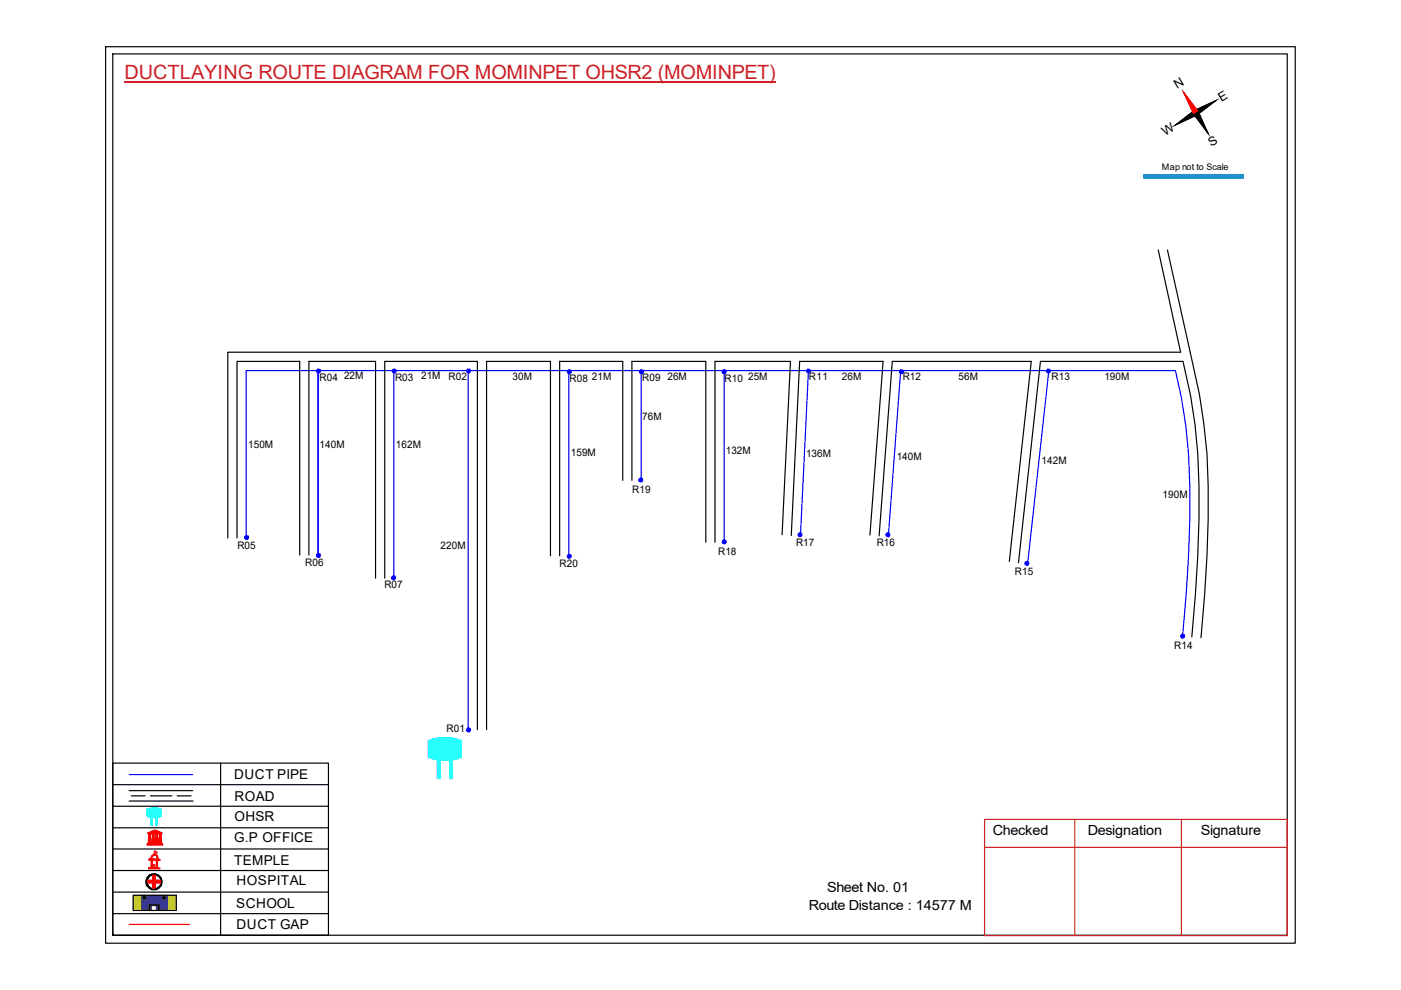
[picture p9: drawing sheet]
<svg xmlns="http://www.w3.org/2000/svg" width="297mm" height="210mm" viewBox="0 0 297 210" stroke-linecap="round" stroke-linejoin="round" font-family="sans-serif">
<path d="M22.4 9.9h252.2v190.1h-252.2zM23.9 11.4h249v186.9h-249zM251 19.6l5.1 8.6M23.9 197.8v.5" fill="none" stroke="#000" stroke-width=".25"/>
<path d="M208.7 173.7h64.2v24.7h-64.2zM208.7 179.7h64.2M227.9 173.7v24.7M250.5 173.7v24.7" fill="none" stroke="#cd2027" stroke-width=".25"/>
<path d="M26.4 17.4h138.1" fill="none" stroke="#cd2027" stroke-width=".34"/>
<path d="M249.2 26.5l4-3 .6 .9zM253.2 23.5l4.6-2.2-4 3.1z" fill="#000"/>
<path d="M249.2 26.5l4-3 .6 .9zM253.2 23.5l4.6-2.2-4 3.1z" fill="none" stroke="#000" stroke-width=".21"/>
<path d="M251 19.6l3 4-.9 .6z" fill="#f00"/>
<path d="M251 19.6l3 4-.9 .6z" fill="none" stroke="#f00" stroke-width=".21"/>
<path d="M253.1 24.2l.9-.6 2.1 4.6zM249.2 26.5l4-3 .6 .9zM253.2 23.5l4.6-2.2-4 3.1z" fill="#000"/>
<path d="M249.2 26.5l4-3 .6 .9zM253.1 24.2l.9-.6 2.1 4.6zM253.2 23.5l4.6-2.2-4 3.1z" fill="none" stroke="#000" stroke-width=".21"/>
<path d="M251 19.6l5.1 8.6" fill="none" stroke="#000" stroke-width=".25"/>
<path d="M251 19.6l3 4-.9 .6z" fill="#f00"/>
<path d="M251 19.6l3 4-.9 .6z" fill="none" stroke="#f00" stroke-width=".21"/>
<path d="M253.1 24.2l.9-.6 2.1 4.6z" fill="#000"/>
<path d="M253.1 24.2l.9-.6 2.1 4.6z" fill="none" stroke="#000" stroke-width=".21"/>
<path d="M251 19.6l2.5 4.4" fill="none" stroke="#f00" stroke-width=".25"/>
<path d="M253.5 24l2.6 4.2" fill="none" stroke="#000" stroke-width=".25"/>
<path d="M242.5 37h21.1v.8h-21.1z" fill-rule="evenodd" fill="#0093dd"/>
<path d="M242.5 37h21.1v.8h-21.1z" fill="none" stroke="#0093dd" stroke-width=".21"/>
<path d="M242.5 37.1l21.1-.1v.7l-21.1 .1z" fill="none" stroke="#0093dd" stroke-width=".25"/>
<path d="M23.9 166.4h45.7M23.9 170.9h45.7M23.9 175.5h45.7M27.4 167.6h13.4M27.4 169.8h13.5M46.8 161.8v36.5M23.9 189.1h45.7M23.9 193.7h45.7M23.9 180h45.7M23.9 184.6h45.7" fill="none" stroke="#000" stroke-width=".25"/>
<path d="M33.1 173.2h.3v1.8h-.3z" fill-rule="evenodd" fill="#0ffffc"/>
<path d="M33.1 173.2h.3v1.8h-.3z" fill="none" stroke="#0ffffc" stroke-width=".21"/>
<path d="M32 173.2h.3v1.8h-.3z" fill-rule="evenodd" fill="#0ffffc"/>
<path d="M31.2 171.6l1.5-.3 1.5 .3v1.5l-1.5 .3-1.5-.3zM32 173.2h.3v1.8h-.3z" fill="none" stroke="#0ffffc" stroke-width=".21"/>
<path d="M31.2 171.5a3.9 3.9 0 0 1 3 0l-.1 1.6a3.8 3.8 0 0 1-2.9 0z" fill-rule="evenodd" fill="#0ffffc"/>
<path d="M31.2 171.5a3.9 3.9 0 0 1 3 0l-.1 1.6a3.8 3.8 0 0 1-2.9 0z" fill="none" stroke="#0ffffc" stroke-width=".21"/>
<path d="M31.2 179h3.3v.2h-3.3zM31.4 178.7h2.9v.2h-2.9zM31.4 176.6l1.5-.6 1.4 .7zM31.5 178.6h2.7zM31.5 176.8h.5v1.7h-.5zM31.7 176.6l1.2-.5 1.2 .5zM32.2 176.8h.5v1.7h-.4l.1-1.6zM32.7 176.3h.3l-.1 .2zM33 176.8h.5v1.7h-.5zM33.7 176.8h.5l-.1 .1 .1 1.6h-.5z" fill="none" stroke="#f00" stroke-width=".21"/>
<path d="M33.7 176.8h.5v1.7h-.5z" fill-rule="evenodd" fill="#f00"/>
<path d="M33.7 176.8h.5v1.7h-.5z" fill="none" stroke="#f00" stroke-width=".21"/>
<path d="M33 176.8h.5v1.7h-.5z" fill-rule="evenodd" fill="#f00"/>
<path d="M33 176.8h.5v1.7h-.5z" fill="none" stroke="#f00" stroke-width=".21"/>
<path d="M32.2 176.8h.5v1.7h-.5z" fill-rule="evenodd" fill="#f00"/>
<path d="M32.2 176.8h.5v1.7h-.5z" fill="none" stroke="#f00" stroke-width=".21"/>
<path d="M31.5 176.8h.5v1.7h-.5z" fill-rule="evenodd" fill="#f00"/>
<path d="M31.5 176.8h.5v1.7h-.5z" fill="none" stroke="#f00" stroke-width=".21"/>
<path d="M32.7 176.2h.4v.3h-.4z" fill-rule="evenodd" fill="#f00"/>
<path d="M31.2 179h3.3v.2h-3.3zM31.2 179.1h3.3M31.4 178.7h2.9v.2h-2.9zM31.4 178.8h2.9M31.5 178.6h2.7v.1h-2.7zM31.5 178.6h2.7M32.7 176.2h.4v.3h-.4z" fill="none" stroke="#f00" stroke-width=".21"/>
<path d="M31.4 176.6l.6-.3a1.72 1.72 0 0 1 2.1 .1l.2 .1v.2zM32 176.4l.7 .1-.1-.3zM33 176.2v.3h.7z" fill-rule="evenodd" fill="#f00"/>
<path d="M31.4 176.6l.6-.3a1.72 1.72 0 0 1 2.1 .1l.2 .1v.2zM32 176.4l.6-.2 .1 .3zM33 176.2l.7 .3h-.7zM32.1 181.5a.73 .73 0 0 1 .9-.3 .73 .73 0 0 1 .5 .7v.3h.4v.2h-.5l-.1 1.5 .5 .2h-2.3v-.1h.5l.1-1.7h-.5v-.2h.4zM32.3 182.3h.9l-.1 1.7-.2 .1-.7-.2zM32.3 181.5a.66 .66 0 0 1 .8-.1 .66 .66 0 0 1 .3 .8l-1.3-.1zM32.6 183.3l.1 .6zM32.7 180.7l.1 .5z" fill="none" stroke="#f00" stroke-width=".21"/>
<path d="M32.8 180.4l.5 .3-.5 .3z" fill="none" stroke="#e66000" stroke-width=".21"/>
<path d="M31.5 182.1h.5l.1-.6 .4-.3h.5a.71 .71 0 0 1 .5 .7l.1 .3h.3v.3h-.3l-.2 .1v1.3l.1 .2h.4v.1h-2.4v-.2h.5v-.2v-1.4h-.5zM32.5 181.4l-.3 .3-.1 .4h1.3l-.3-.7zM32.3 182.4v1.6h.8v-1.6zM32.6 183.3h.2v.7h-.2z" fill-rule="evenodd" fill="#f00"/>
<path d="M31.5 182.1h.5l.1-.6 .4-.3h.5a.71 .71 0 0 1 .5 .7l.1 .3h.3v.3h-.3l-.2 .1v1.3l.1 .2h.4v.1h-2.4v-.2h.5v-.2v-1.4h-.5zM32.2 181.7l.4-.3h.5l.3 .7h-1.3zM32.3 182.4h.8v1.6h-.8zM32.6 183.3h.2v.7h-.2z" fill="none" stroke="#f00" stroke-width=".21"/>
<path d="M32.7 180.7v.5z" fill="#f00"/>
<path d="M32.7 180.7v.5z" fill="none" stroke="#f00" stroke-width=".21"/>
<path d="M32.7 180.7v.5z" fill="#f00"/>
<path d="M32.7 180.7v.5z" fill="none" stroke="#f00" stroke-width=".21"/>
<path d="M32.8 180.7l-.1 .5z" fill="#f00"/>
<path d="M32.8 180.7l-.1 .5zM32.8 180.7v.5" fill="none" stroke="#f00" stroke-width=".21"/>
<path d="M32.8 181v.2z" fill="#f00"/>
<path d="M32.8 181v.2z" fill="none" stroke="#f00" stroke-width=".21"/>
<path d="M32.8 180.9v.3z" fill="#f00"/>
<path d="M32.8 180.9v.3z" fill="none" stroke="#f00" stroke-width=".21"/>
<path d="M32.7 181.2h.1" fill="none" stroke="#f00" stroke-width=".21"/>
<path d="M32.8 181.2h.1" fill="none" stroke="#f00" stroke-width=".21"/>
<path d="M32.8 180.4l.5 .3v.1l-.5 .2z" fill-rule="evenodd" fill="#e66000"/>
<path d="M32.8 180.4l.5 .3v.1l-.5 .2z" fill="none" stroke="#e66000" stroke-width=".21"/>
<path d="M23.9 161.8h45.7v36.5h-45.7zM27.8 168.7h3M31.9 168.7h4.5M37.5 168.7h3" fill="none" stroke="#000" stroke-width=".25"/>
<path d="M27.4 164.3h13.4" fill="none" stroke="#00f" stroke-width=".25"/>
<g fill="none" stroke="#000" stroke-width=".21">
<path d="M31.5 185.6l.5-.3h1.1a1.76 1.76 0 0 1 1.2 1.7 1.76 1.76 0 0 1-1.1 1.6h-1.1l-.4-.2a1.68 1.68 0 0 1-.2-2.7z"/>
<circle cx="32.6" cy="186.9" r="1.69"/>
<circle cx="32.6" cy="187" r="1.52"/>
<circle cx="32.7" cy="187" r="1.47"/>
</g>
<path d="M31.5 185.6l.5-.3h1.1a1.76 1.76 0 0 1 1.2 1.7 1.76 1.76 0 0 1-1.1 1.6h-1.1l-.4-.2a1.68 1.68 0 0 1-.2-2.7zM31.2 187a1.5 1.5 0 0 0 3 0 1.5 1.5 0 0 0-3 0z" fill-rule="evenodd" fill="#000"/>
<path d="M32.4 185.6h.5v1.1h1.1v.5h-1.1v1.1h-.5v-1.1h-1v-.5h1z" fill="none" stroke="#f00" stroke-width=".25"/>
<path d="M31.4 186.6h1v-1h.6v1h1v.6h-1v1h-.6v-1h-1z" fill-rule="evenodd" fill="#f00"/>
<path d="M31.4 186.6h1v-1h.6v1h1v.6h-1v1h-.6v-1h-1z" fill="none" stroke="#f00" stroke-width=".21"/>
<path d="M27.4 196h12.8" fill="none" stroke="#f00" stroke-width=".25"/>
<path d="M28.2 189.8h1.9v3.2h-1.9zM35.5 189.8h1.9v3.2h-1.9z" fill-rule="evenodd" fill="#c8c92d"/>
<path d="M28.2 189.8h1.9v3.2h-1.9zM35.5 189.8h1.9v3.2h-1.9z" fill="none" stroke="#c8c92d" stroke-width=".21"/>
<path d="M30 189.8h5.5v3.2h-2.4v-1h-1v1h-2.1zM30.4 190.2v.3h.4v-.3zM34.7 190.2v.3h.2v-.3z" fill-rule="evenodd" fill="#22346e"/>
<path d="M30 189.8h5.5v3.2h-2.4v-1h-1v1h-2.1zM30.4 190.2h.4v.3h-.4zM34.7 190.2h.2v.3h-.2z" fill="none" stroke="#22346e" stroke-width=".21"/>
<g fill="none" stroke="#000" stroke-width=".25">
<path d="M250.3 74.7h-202v39.3M252.3 74.7a125.1 125.1 0 0 1 3.9 35.5l-.3 7.7-.5 8.3-.8 9M50.2 114v-37.4h13.3v41.1M65.5 117.7v-41.1h14.1v46M116.7 117.9v-41.3h-13.5v78.1M132 101.9v-25.3h-13.3v41.3M134 101.9v-25.3h15.6v38.4M165.8 113.4l1.8-36.8h-16v38.4M184.4 113.5l2.8-36.9h-17.7l-1.7 36.9M186.4 113.6l2.8-37h29.4l-4.6 42.4M215.9 119.3l4.7-42.7h30.2a115.9 115.9 0 0 1 3.4 33.5l-.2 7.7-1.3 17.2M81.6 122.6v-46h19.6v78.1"/>
<path d="M28.2 189.8h9.2v3.2h-9.2zM30.4 190.2h.5v.3h-.5zM31.7 193v-1.1h2v1.1M34.6 190.2h.4v.3h-.4z"/>
</g>
<path d="M67.4 78.6v39.1M83.5 78.6v44M99.3 78.6v76.1M120.6 78.6v39.3M135.9 78.6v23.3M153.5 78.6v36.4M171.4 78.6l-1.7 35M191 78.6l-2.7 35.2M222.4 78.6l-4.5 40.9M52.2 114v-35.4h197a102.9 102.9 0 0 1 3.1 24.4 282.6 282.6 0 0 1-1.6 31.9" fill="none" stroke="#00f" stroke-width=".25"/>
<path d="M95.3 161h.7v4.1h-.7z" fill="#0ffffc"/>
<path d="M95.3 161h.7v4.1h-.7z" fill="none" stroke="#0ffffc" stroke-width=".21"/>
<path d="M92.7 161h.6v4.1h-.6z" fill-rule="evenodd" fill="#0ffffc"/>
<path d="M90.8 157.1a9.2 9.2 0 0 1 7 0v3.4a9.2 9.2 0 0 1-7 0zM92.7 161h.6v4.1h-.6z" fill="none" stroke="#0ffffc" stroke-width=".21"/>
<path d="M90.8 157.1a9.3 9.3 0 0 1 7-.1v3.6a10 10 0 0 1-7 0z" fill-rule="evenodd" fill="#0ffffc"/>
<path d="M90.8 157.1a9.3 9.3 0 0 1 7-.1v3.6a10 10 0 0 1-7 0z" fill="none" stroke="#0ffffc" stroke-width=".21"/>
<circle cx="52.3" cy="113.9" r=".44" fill="#00f"/>
<circle cx="52.3" cy="113.9" r=".44" fill="none" stroke="#00f" stroke-width=".21"/>
<circle cx="67.5" cy="78.6" r=".44" fill="#00f"/>
<circle cx="67.5" cy="78.6" r=".44" fill="none" stroke="#00f" stroke-width=".21"/>
<circle cx="67.5" cy="117.7" r=".44" fill="#00f"/>
<circle cx="67.5" cy="117.7" r=".44" fill="none" stroke="#00f" stroke-width=".21"/>
<circle cx="83.4" cy="122.5" r=".44" fill="#00f"/>
<circle cx="83.4" cy="122.5" r=".44" fill="none" stroke="#00f" stroke-width=".21"/>
<circle cx="99.4" cy="154.7" r=".44" fill="#00f"/>
<circle cx="99.4" cy="154.7" r=".44" fill="none" stroke="#00f" stroke-width=".21"/>
<circle cx="120.7" cy="117.9" r=".44" fill="#00f"/>
<circle cx="120.7" cy="117.9" r=".44" fill="none" stroke="#00f" stroke-width=".21"/>
<circle cx="135.9" cy="101.7" r=".44" fill="#00f"/>
<circle cx="135.9" cy="101.7" r=".44" fill="none" stroke="#00f" stroke-width=".21"/>
<circle cx="153.6" cy="114.9" r=".44" fill="#00f"/>
<circle cx="153.6" cy="114.9" r=".44" fill="none" stroke="#00f" stroke-width=".21"/>
<circle cx="169.6" cy="113.3" r=".44" fill="#00f"/>
<circle cx="169.6" cy="113.3" r=".44" fill="none" stroke="#00f" stroke-width=".21"/>
<circle cx="188.3" cy="113.3" r=".44" fill="#00f"/>
<circle cx="188.3" cy="113.3" r=".44" fill="none" stroke="#00f" stroke-width=".21"/>
<circle cx="217.7" cy="119.4" r=".44" fill="#00f"/>
<circle cx="217.7" cy="119.4" r=".44" fill="none" stroke="#00f" stroke-width=".21"/>
<circle cx="250.8" cy="134.8" r=".44" fill="#00f"/>
<circle cx="250.8" cy="134.8" r=".44" fill="none" stroke="#00f" stroke-width=".21"/>
<circle cx="83.6" cy="78.6" r=".44" fill="#00f"/>
<circle cx="83.6" cy="78.6" r=".44" fill="none" stroke="#00f" stroke-width=".21"/>
<circle cx="99.4" cy="78.6" r=".44" fill="#00f"/>
<circle cx="99.4" cy="78.6" r=".44" fill="none" stroke="#00f" stroke-width=".21"/>
<circle cx="120.7" cy="78.8" r=".44" fill="#00f"/>
<circle cx="120.7" cy="78.8" r=".44" fill="none" stroke="#00f" stroke-width=".21"/>
<circle cx="136" cy="78.8" r=".44" fill="#00f"/>
<circle cx="136" cy="78.8" r=".44" fill="none" stroke="#00f" stroke-width=".21"/>
<circle cx="153.6" cy="78.8" r=".44" fill="#00f"/>
<circle cx="153.6" cy="78.8" r=".44" fill="none" stroke="#00f" stroke-width=".21"/>
<circle cx="171.4" cy="78.6" r=".44" fill="#00f"/>
<circle cx="171.4" cy="78.6" r=".44" fill="none" stroke="#00f" stroke-width=".21"/>
<circle cx="191.1" cy="78.8" r=".44" fill="#00f"/>
<circle cx="191.1" cy="78.8" r=".44" fill="none" stroke="#00f" stroke-width=".21"/>
<circle cx="222.3" cy="78.6" r=".44" fill="#00f"/>
<circle cx="222.3" cy="78.6" r=".44" fill="none" stroke="#00f" stroke-width=".21"/>
<path d="M245.6 53l4.7 21.7M247.5 53l4.8 21.7" fill="none" stroke="#000" stroke-width=".25"/>
<text font-size="4.2" fill="#cd2027" x="26.4" y="16.8">DUCTLAYING ROUTE DIAGRAM FOR MOMINPET OHSR2 (MOMINPET)</text>
<g font-size="3">
<text x="210.5" y="177.1">Checked</text>
<text x="230.7" y="177.1">Designation</text>
<text x="254.6" y="177.1">Signature</text>
<text x="175.4" y="189.1">Sheet No. 01</text>
<text x="171.5" y="193">Route Distance : 14577 M</text>
</g>
<g font-size="2.9">
<text x="49.7" y="165.2">DUCT PIPE</text>
<text x="49.7" y="169.8">ROAD</text>
<text x="49.7" y="178.6">G.P OFFICE</text>
<text x="49.7" y="174.1">OHSR</text>
<text x="49.7" y="183.4">TEMPLE</text>
<text x="50.2" y="187.7">HOSPITAL</text>
<text x="50.1" y="192.4">SCHOOL</text>
<text x="50.2" y="197">DUCT GAP</text>
</g>
<g font-size="2.7">
<text x="249.6" y="19" transform="rotate(-31 249.6 19)">N</text>
<text x="259" y="21.7" transform="rotate(-31 259 21.7)">E</text>
<text x="247" y="28.9" transform="rotate(-31 247 28.9)">W</text>
<text x="256.8" y="31.1" transform="rotate(-31 256.8 31.1)">S</text>
</g>
<g font-size="2.2">
<text x="67.8" y="80.7">R04</text>
<text x="72.9" y="80.4">22M</text>
<text x="83.8" y="80.7">R03</text>
<text x="89.3" y="80.4">21M</text>
<text x="95.1" y="80.5">R02</text>
<text x="108.7" y="80.6">30M</text>
<text x="120.8" y="80.9">R08</text>
<text x="125.5" y="80.6">21M</text>
<text x="136.2" y="80.7">R09</text>
<text x="141.5" y="80.6">26M</text>
<text x="153.6" y="80.9">R10</text>
<text x="158.6" y="80.6">25M</text>
<text x="171.5" y="80.5">R11</text>
<text x="178.5" y="80.6">26M</text>
<text x="191.4" y="80.5">R12</text>
<text x="203.2" y="80.6">56M</text>
<text x="223" y="80.5">R13</text>
<text x="234.1" y="80.6">190M</text>
<text x="136.2" y="89.2">76M</text>
<text x="52.6" y="95">150M</text>
<text x="67.8" y="95">140M</text>
<text x="83.9" y="95">162M</text>
<text x="121" y="96.8">159M</text>
<text x="153.9" y="96.4">132M</text>
<text x="170.9" y="96.9">136M</text>
<text x="190.1" y="97.5">140M</text>
<text x="220.8" y="98.3">142M</text>
<text x="134.1" y="104.5">R19</text>
<text x="246.5" y="105.5">190M</text>
<text x="50.3" y="116.4">R05</text>
<text x="93.4" y="116.5">220M</text>
<text x="152.3" y="117.6">R18</text>
<text x="168.8" y="115.8">R17</text>
<text x="185.9" y="115.8">R16</text>
<text x="64.7" y="120.1">R06</text>
<text x="81.5" y="124.6">R07</text>
<text x="118.7" y="120.2">R20</text>
<text x="215.2" y="121.9">R15</text>
<text x="249" y="137.5">R14</text>
<text x="94.7" y="155.3">R01</text>
</g>
<text font-size="1.9" x="246.3" y="36.1">Map not to Scale</text>
</svg>
